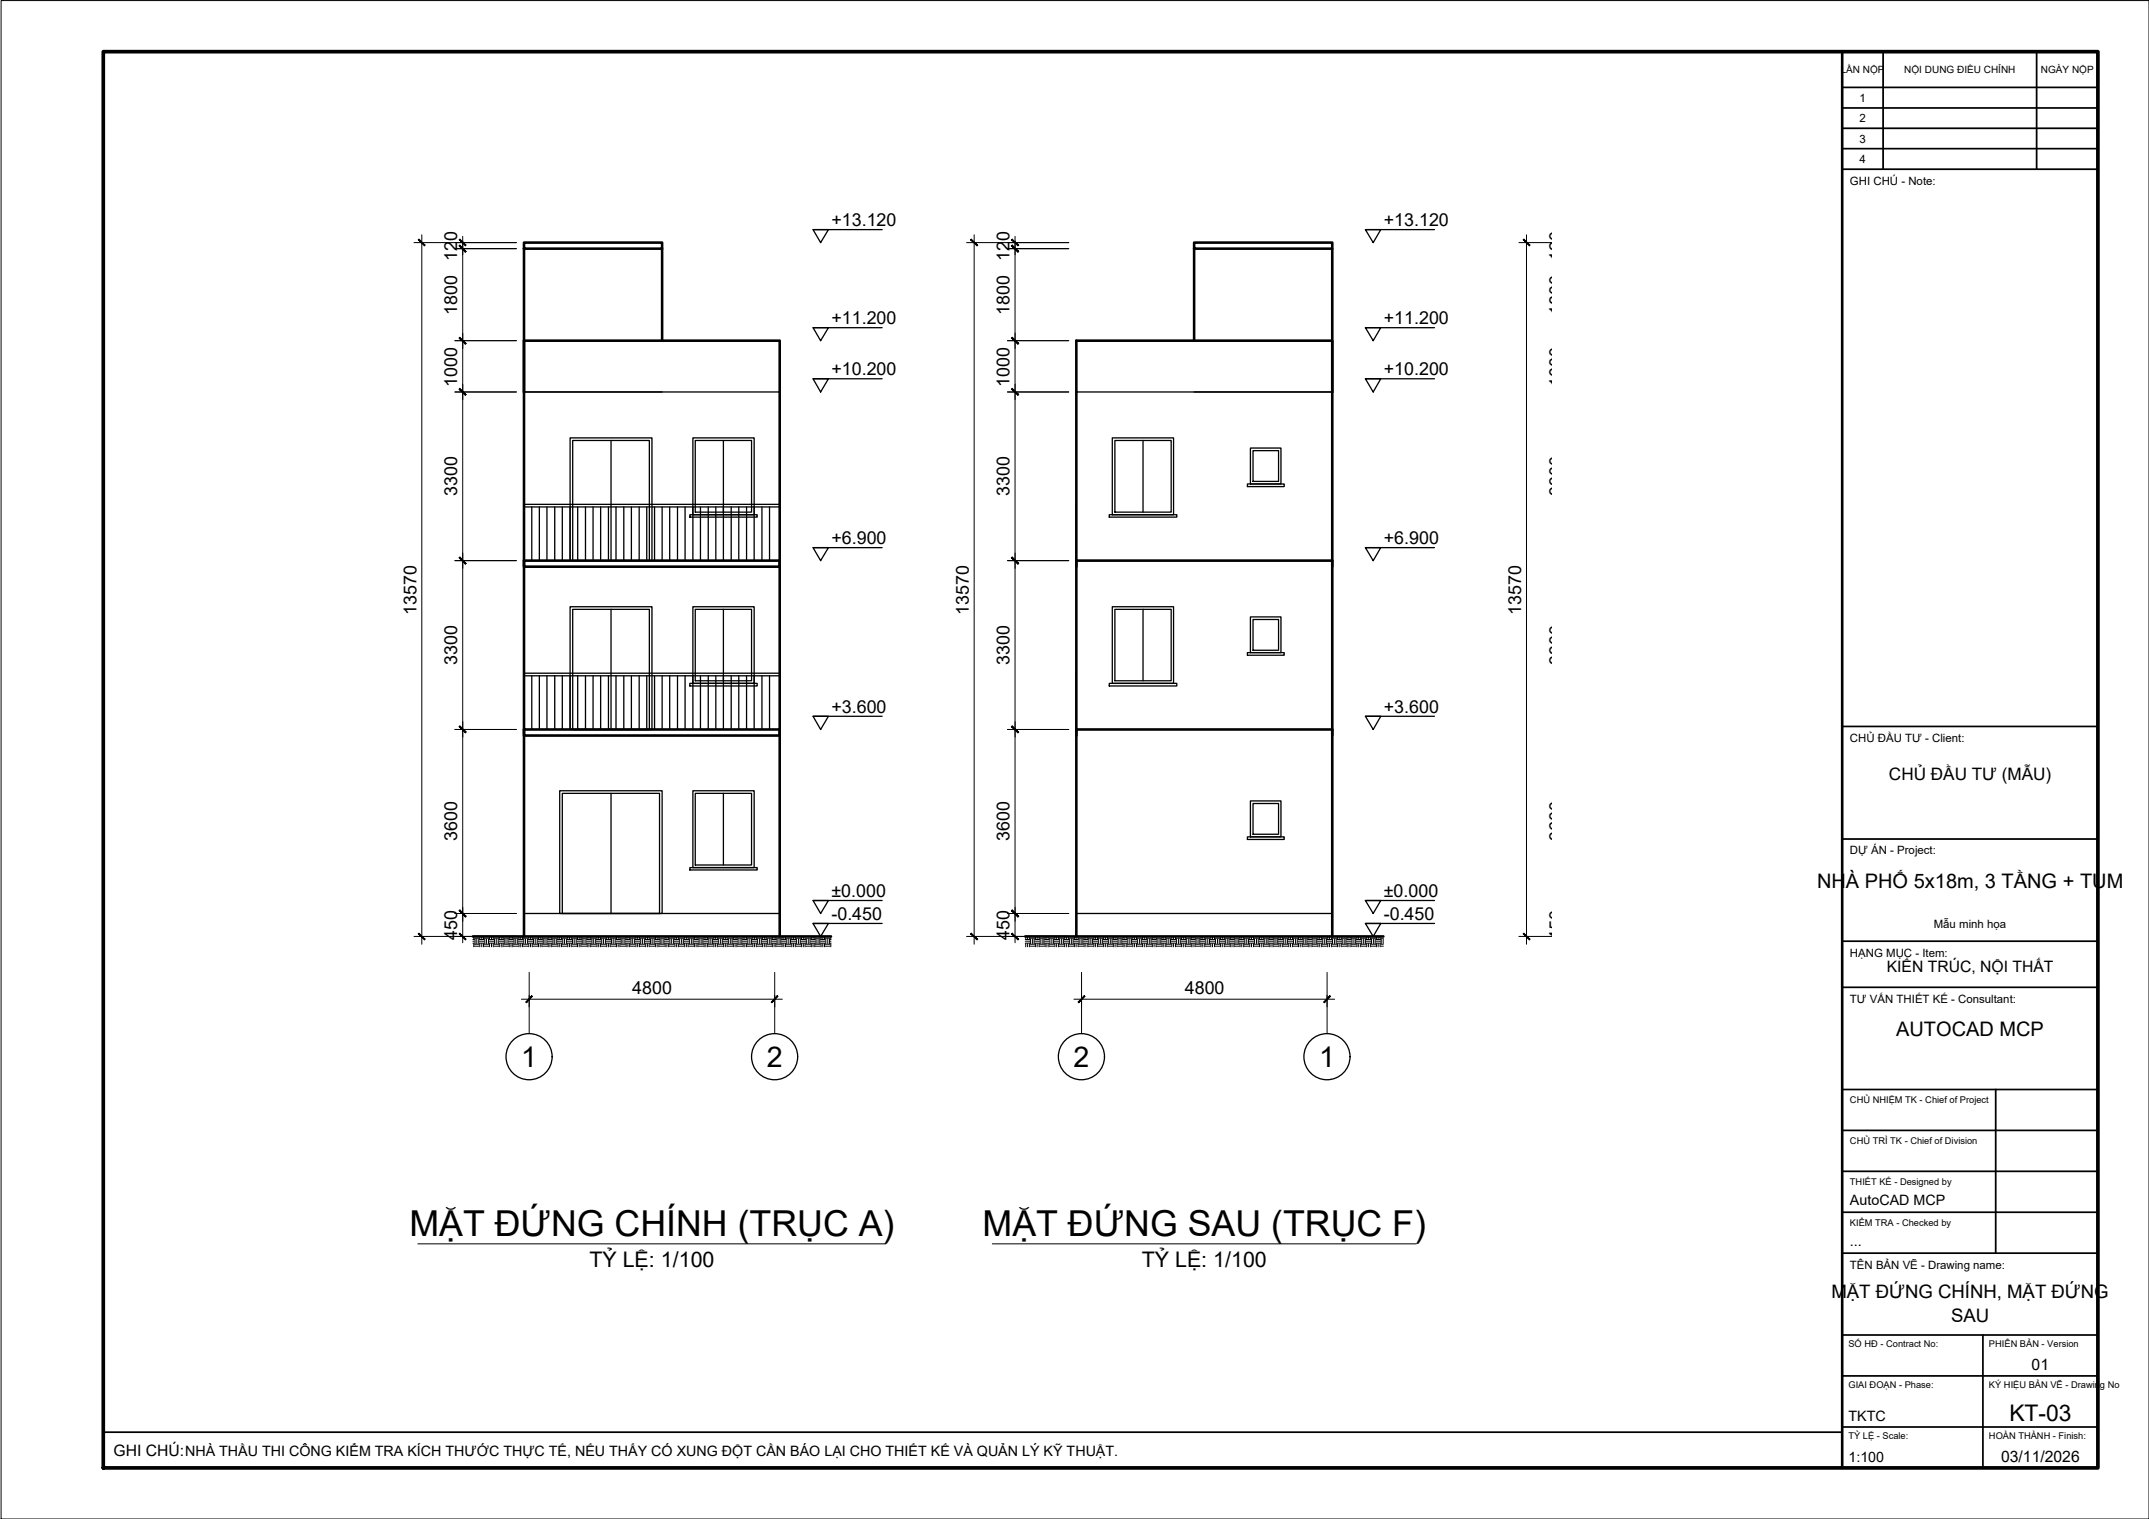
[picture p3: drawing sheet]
<svg xmlns="http://www.w3.org/2000/svg" width="420mm" height="297mm" viewBox="0 0 420 297" stroke-linecap="round" stroke-linejoin="round" font-family="sans-serif">
<!-- layer: A-ELEV-OTLN -->
<g fill="none" stroke="#000" stroke-width=".51">
<path d="M102.4 47.4h27.1v1.2h-27.1zM102.4 48.6v62.2h50v-1.2M129.5 48.6v18M233.5 47.4h27v1.2h-27zM233.5 48.6v18M260.5 48.6v134.5M102.4 66.6h50v43M260.5 76.7v-10.1h-50.1v116.5M102.4 109.6h50v33h-50zM210.4 110.8v-1.2h50.1v1.2M210.4 143.8v-1.2h50.1v1.2M92.5 183.1h70"/>
<path d="M102.4 183.1v-40.5v1.2h50v-1.2v40.5M200.4 183.1h70.1"/>
</g>
<!-- layer: A-ELEV -->
<g fill="none" stroke="#000" stroke-width=".25">
<path d="M102.4 76.7h50M210.4 76.7h50.1M102.4 99.1h50M104 99.1v10.5M105.5 99.1v10.5M106.9 99.1v10.5M108.5 99.1v10.5M109.9 99.1v10.5M111.5 85.6h16v24h-16zM111.5 99.1v10.5M112 86.1h15v23.5h-15zM112.9 99.1v10.5"/>
<path d="M114.5 99.1v10.5M116 99.1v10.5M117.4 99.1v10.5M119 99.1v10.5M119.5 86.1v23.5M120.4 99.1v10.5M122 99.1v10.5M123.4 99.1v10.5M125 99.1v10.5M126.4 99.1v10.5M128 99.1v10.5M129.5 99.1v10.5"/>
<path d="M130.9 99.1v10.5M132.5 99.1v10.5M133.9 99.1v10.5M135.5 85.6h11.9v15.1h-11.9zM135.5 99.1v10.5M135.9 86.1h11v14h-11zM136.9 99.1v10.5M138.5 99.1v10.5M140 99.1v10.5M141.4 86.1v23.5M143 99.1v10.5M144.4 99.1v10.5"/>
<path d="M146 99.1v10.5M147.4 99.1v10.5M149 99.1v10.5M150.5 99.1v10.5M210.4 98.6v11M217.5 85.6h11.9v15.1h-11.9zM218 86.1h11v14h-11zM223.5 86.1v14M243.9 94.6h7.2v.6h-7.2zM244.5 87.6h5.9v7h-5.9zM245 88.1h5v6h-5zM260.5 98.6v11"/>
<path d="M102.4 109.6v-11h50v11M111.5 118.6h16v24h-16zM112 119.2h15v23.4h-15zM119.5 119.2v23.4M134.9 100.7h13.1v.4h-13.1zM135.5 118.6h11.9v15h-11.9zM135.9 119.2h11v13.9h-11zM141.4 119.2v23.4M216.9 100.7h13.2v.4h-13.2zM217.5 118.6h11.9v15h-11.9zM218 119.2h11v13.9h-11zM223.5 119.2v13.9"/>
<path d="M102.4 132.2h50M104 132.2v10.4M105.5 132.2v10.4M106.9 132.2v10.4M108.5 132.2v10.4M109.9 132.2v10.4M111.5 132.2v10.4M112.9 132.2v10.4M114.5 132.2v10.4M116 132.2v10.4M117.4 132.2v10.4M119 132.2v10.4"/>
<path d="M120.4 132.2v10.4M122 132.2v10.4M123.4 132.2v10.4M125 132.2v10.4M126.4 132.2v10.4M128 132.2v10.4M129.5 132.2v10.4M130.9 132.2v10.4M132.5 132.2v10.4M133.9 132.2v10.4M134.9 133.6h13.1v.5h-13.1zM135.5 132.2v10.4"/>
<path d="M136.9 132.2v10.4M138.5 132.2v10.4M140 132.2v10.4M143 132.2v10.4M144.4 132.2v10.4M146 132.2v10.4M147.4 132.2v10.4M149 132.2v10.4M150.5 132.2v10.4M210.4 131.6v11M216.9 133.6h13.2v.5h-13.2zM243.9 127.6h7.2v.5h-7.2z"/>
<path d="M244.5 120.6h5.9v7h-5.9zM245 121.1h5v6.1h-5zM260.5 131.6v11M102.4 142.6v-11h50v11M109.4 154.6h20.1v24h-20.1zM109.9 155.1h19v23.5h-19zM119.5 155.1v23.5M135.5 154.6h11.9v15.1h-11.9zM135.9 155.1h11v14h-11zM141.4 155.1v14M244.5 156.6h5.9v7h-5.9zM245 157.1h5v6h-5z"/>
<path d="M102.4 178.6h50M134.9 169.7h13.1v.4h-13.1zM210.4 178.6h50.1M243.9 163.6h7.2v.6h-7.2z"/>
</g>
<!-- layer: A-SECT-PATT -->
<g fill="none" stroke="#000" stroke-width=".2">
<path d="M92.5 184.4h.3M92.5 184.1h.3M92.5 183.7h.3M92.6 183.1v.5M92.6 184.5v.7M92.8 183.5h.9M92.8 185h.9M92.8 184.6h.9M92.9 183.6v.9M93.2 183.6v.9M93.6 183.6v.9M93.7 184.4h1"/>
<path d="M93.7 184.1h1M93.7 183.7h1M93.8 183.1v.5M93.8 184.5v.7M94.2 183.1v.5M94.2 184.5v.7M94.5 183.1v.5M94.5 184.5v.7M94.7 183.5h.9M94.7 185h.9M94.7 184.6h.9M94.8 183.6v.9"/>
<path d="M95.1 183.6v.9M95.5 183.6v.9M95.6 184.4h1M95.6 184.1h1M95.6 183.7h1M95.7 183.1v.5M95.7 184.5v.7M96.1 183.1v.5M96.1 184.5v.7M96.4 183.1v.5M96.4 184.5v.7M96.6 183.5h.9"/>
<path d="M96.6 185h.9M96.6 184.6h.9M96.7 183.6v.9M97 183.6v.9M97.4 183.6v.9M97.5 184.4h1M97.5 184.1h1M97.5 183.7h1M97.6 183.1v.5M97.6 184.5v.7M98 183.1v.5M98 184.5v.7"/>
<path d="M98.3 183.1v.5M98.3 184.5v.7M98.5 183.5h.9M98.5 185h.9M98.5 184.6h.9M98.6 183.6v.9M98.9 183.6v.9M99.3 183.6v.9M99.4 184.4h1M99.4 184.1h1M99.4 183.7h1M99.6 183.1v.5"/>
<path d="M99.6 184.5v.7M99.9 183.1v.5M99.9 184.5v.7M100.2 183.1v.5M100.2 184.5v.7M100.4 183.5h.9M100.4 185h.9M100.4 184.6h.9M100.5 183.6v.9M100.8 183.6v.9M101.2 183.6v.9M101.3 184.4h1"/>
<path d="M101.3 184.1h1M101.3 183.7h1M101.5 183.1v.5M101.5 184.5v.7M101.8 183.1v.5M101.8 184.5v.7M102.2 183.1v.5M102.2 184.5v.7M102.3 183.5h1M102.3 185h1M102.3 184.6h1M102.4 183.6v.9"/>
<path d="M102.7 183.6v.9M103.1 183.6v.9M103.3 184.4h.9M103.3 184.1h.9M103.3 183.7h.9M103.4 183.1v.5M103.4 184.5v.7M103.7 183.1v.5M103.7 184.5v.7M104.1 183.1v.5M104.1 184.5v.7M104.2 183.5h1"/>
<path d="M104.2 185h1M104.2 184.6h1M104.3 183.6v.9M104.6 183.6v.9M105 183.6v.9M105.2 184.4h.9M105.2 184.1h.9M105.2 183.7h.9M105.3 183.1v.5M105.3 184.5v.7M105.6 183.1v.5M105.6 184.5v.7"/>
<path d="M106 183.1v.5M106 184.5v.7M106.1 183.5h1M106.1 185h1M106.1 184.6h1M106.2 183.6v.9M106.6 183.6v.9M106.9 183.6v.9M107.1 184.4h.9M107.1 184.1h.9M107.1 183.7h.9M107.2 183.1v.5"/>
<path d="M107.2 184.5v.7M107.5 183.1v.5M107.5 184.5v.7M107.9 183.1v.5M107.9 184.5v.7M108 183.5h1M108 185h1M108 184.6h1M108.1 183.6v.9M108.5 183.6v.9M108.8 183.6v.9M109 184.4h.9"/>
<path d="M109 184.1h.9M109 183.7h.9M109.1 183.1v.5M109.1 184.5v.7M109.4 183.1v.5M109.4 184.5v.7M109.8 183.1v.5M109.8 184.5v.7M109.9 183.5h1M109.9 185h1M109.9 184.6h1M110 183.6v.9"/>
<path d="M110.4 183.6v.9M110.7 183.6v.9M110.9 184.4h.9M110.9 184.1h.9M110.9 183.7h.9M111 183.1v.5M111 184.5v.7M111.3 183.1v.5M111.3 184.5v.7M111.7 183.1v.5M111.7 184.5v.7M111.8 183.5h1"/>
<path d="M111.8 185h1M111.8 184.6h1M111.9 183.6v.9M112.3 183.6v.9M112.6 183.6v.9M112.8 184.4h.9M112.8 184.1h.9M112.8 183.7h.9M112.9 183.1v.5M112.9 184.5v.7M113.2 183.1v.5M113.2 184.5v.7"/>
<path d="M113.6 183.1v.5M113.6 184.5v.7M113.7 183.5h1M113.7 185h1M113.7 184.6h1M113.8 183.6v.9M114.2 183.6v.9M114.6 183.6v.9M114.7 184.4h.9M114.7 184.1h.9M114.7 183.7h.9M114.8 183.1v.5"/>
<path d="M114.8 184.5v.7M115.1 183.1v.5M115.1 184.5v.7M115.5 183.1v.5M115.5 184.5v.7M115.6 183.5h1M115.6 185h1M115.6 184.6h1M115.7 183.6v.9M116.1 183.6v.9M116.5 183.6v.9M116.6 184.4h.9"/>
<path d="M116.6 184.1h.9M116.6 183.7h.9M116.7 183.1v.5M116.7 184.5v.7M117.1 183.1v.5M117.1 184.5v.7M117.4 183.1v.5M117.4 184.5v.7M117.5 183.5h1M117.5 185h1M117.5 184.6h1M117.6 183.6v.9"/>
<path d="M118 183.6v.9M118.4 183.6v.9M118.5 184.4h.9M118.5 184.1h.9M118.5 183.7h.9M118.6 183.1v.5M118.6 184.5v.7M119 183.1v.5M119 184.5v.7M119.3 183.1v.5M119.3 184.5v.7M119.4 183.5h1"/>
<path d="M119.4 185h1M119.4 184.6h1M119.5 183.6v.9M119.9 183.6v.9M120.3 183.6v.9M120.4 184.4h.9M120.4 184.1h.9M120.4 183.7h.9M120.5 183.1v.5M120.5 184.5v.7M120.9 183.1v.5M120.9 184.5v.7"/>
<path d="M121.2 183.1v.5M121.2 184.5v.7M121.3 183.5h1M121.3 185h1M121.3 184.6h1M121.5 183.6v.9M121.8 183.6v.9M122.2 183.6v.9M122.3 184.4h.9M122.3 184.1h.9M122.3 183.7h.9M122.4 183.1v.5"/>
<path d="M122.4 184.5v.7M122.8 183.1v.5M122.8 184.5v.7M123.1 183.1v.5M123.1 184.5v.7M123.2 183.5h1M123.2 185h1M123.2 184.6h1M123.4 183.6v.9M123.7 183.6v.9M124.1 183.6v.9M124.2 184.4h.9"/>
<path d="M124.2 184.1h.9M124.2 183.7h.9M124.3 183.1v.5M124.3 184.5v.7M124.7 183.1v.5M124.7 184.5v.7M125 183.1v.5M125 184.5v.7M125.1 183.5h1M125.1 185h1M125.1 184.6h1M125.3 183.6v.9"/>
<path d="M125.6 183.6v.9M126 183.6v.9M126.1 184.4h.9M126.1 184.1h.9M126.1 183.7h.9M126.2 183.1v.5M126.2 184.5v.7M126.6 183.1v.5M126.6 184.5v.7M126.9 183.1v.5M126.9 184.5v.7M127 183.5h1"/>
<path d="M127 185h1M127 184.6h1M127.2 183.6v.9M127.5 183.6v.9M127.9 183.6v.9M128 184.4h.9M128 184.1h.9M128 183.7h.9M128.1 183.1v.5M128.1 184.5v.7M128.5 183.1v.5M128.5 184.5v.7"/>
<path d="M128.8 183.1v.5M128.8 184.5v.7M128.9 183.5h1M128.9 185h1M128.9 184.6h1M129.1 183.6v.9M129.4 183.6v.9M129.8 183.6v.9M129.9 184.4h1M129.9 184.1h1M129.9 183.7h1M130 183.1v.5"/>
<path d="M130 184.5v.7M130.4 183.1v.5M130.4 184.5v.7M130.7 183.1v.5M130.7 184.5v.7M130.9 183.5h.9M130.9 185h.9M130.9 184.6h.9M131 183.6v.9M131.3 183.6v.9M131.7 183.6v.9M131.8 184.4h1"/>
<path d="M131.8 184.1h1M131.8 183.7h1M132 183.1v.5M132 184.5v.7M132.3 183.1v.5M132.3 184.5v.7M132.6 183.1v.5M132.6 184.5v.7M132.8 183.5h.9M132.8 185h.9M132.8 184.6h.9M132.9 183.6v.9"/>
<path d="M133.3 183.6v.9M133.6 183.6v.9M133.7 184.4h1M133.7 184.1h1M133.7 183.7h1M133.9 183.1v.5M133.9 184.5v.7M134.2 183.1v.5M134.2 184.5v.7M134.5 183.1v.5M134.5 184.5v.7M134.7 183.5h.9"/>
<path d="M134.7 185h.9M134.7 184.6h.9M134.8 183.6v.9M135.2 183.6v.9M135.5 183.6v.9M135.6 184.4h1M135.6 184.1h1M135.6 183.7h1M135.8 183.1v.5M135.8 184.5v.7M136.1 183.1v.5M136.1 184.5v.7"/>
<path d="M136.4 183.1v.5M136.4 184.5v.7M136.6 183.5h.9M136.6 185h.9M136.6 184.6h.9M136.7 183.6v.9M137.1 183.6v.9M137.4 183.6v.9M137.5 184.4h1M137.5 184.1h1M137.5 183.7h1M137.7 183.1v.5"/>
<path d="M137.7 184.5v.7M138 183.1v.5M138 184.5v.7M138.3 183.1v.5M138.3 184.5v.7M138.5 183.5h.9M138.5 185h.9M138.5 184.6h.9M138.6 183.6v.9M139 183.6v.9M139.3 183.6v.9M139.4 184.4h1"/>
<path d="M139.4 184.1h1M139.4 183.7h1M139.6 183.1v.5M139.6 184.5v.7M139.9 183.1v.5M139.9 184.5v.7M140.3 183.1v.5M140.3 184.5v.7M140.4 183.5h1M140.4 185h1M140.4 184.6h1M140.5 183.6v.9"/>
<path d="M140.9 183.6v.9M141.2 183.6v.9M141.4 184.4h.9M141.4 184.1h.9M141.4 183.7h.9M141.5 183.1v.5M141.5 184.5v.7M141.8 183.1v.5M141.8 184.5v.7M142.2 183.1v.5M142.2 184.5v.7M142.3 183.5h1"/>
<path d="M142.3 185h1M142.3 184.6h1M142.4 183.6v.9M142.8 183.6v.9M143.1 183.6v.9M143.3 184.4h.9M143.3 184.1h.9M143.3 183.7h.9M143.4 183.1v.5M143.4 184.5v.7M143.7 183.1v.5M143.7 184.5v.7"/>
<path d="M144.1 183.1v.5M144.1 184.5v.7M144.2 183.5h1M144.2 185h1M144.2 184.6h1M144.3 183.6v.9M144.7 183.6v.9M145 183.6v.9M145.2 184.4h.9M145.2 184.1h.9M145.2 183.7h.9M145.3 183.1v.5"/>
<path d="M145.3 184.5v.7M145.6 183.1v.5M145.6 184.5v.7M146 183.1v.5M146 184.5v.7M146.1 183.5h1M146.1 185h1M146.1 184.6h1M146.2 183.6v.9M146.6 183.6v.9M146.9 183.6v.9M147.1 184.4h.9"/>
<path d="M147.1 184.1h.9M147.1 183.7h.9M147.2 183.1v.5M147.2 184.5v.7M147.5 183.1v.5M147.5 184.5v.7M147.9 183.1v.5M147.9 184.5v.7M148 183.5h1M148 185h1M148 184.6h1M148.1 183.6v.9"/>
<path d="M148.5 183.6v.9M148.8 183.6v.9M149 184.4h.9M149 184.1h.9M149 183.7h.9M149.1 183.1v.5M149.1 184.5v.7M149.4 183.1v.5M149.4 184.5v.7M149.8 183.1v.5M149.8 184.5v.7M149.9 183.5h1"/>
<path d="M149.9 185h1M149.9 184.6h1M150 183.6v.9M150.4 183.6v.9M150.7 183.6v.9M150.9 184.4h.9M150.9 184.1h.9M150.9 183.7h.9M151 183.1v.5M151 184.5v.7M151.3 183.1v.5M151.3 184.5v.7"/>
<path d="M151.7 183.1v.5M151.7 184.5v.7M151.8 183.5h1M151.8 185h1M151.8 184.6h1M151.9 183.6v.9M152.3 183.6v.9M152.7 183.6v.9M152.8 184.4h.9M152.8 184.1h.9M152.8 183.7h.9M152.9 183.1v.5"/>
<path d="M152.9 184.5v.7M153.2 183.1v.5M153.2 184.5v.7M153.6 183.1v.5M153.6 184.5v.7M153.7 183.5h1M153.7 185h1M153.7 184.6h1M153.8 183.6v.9M154.2 183.6v.9M154.6 183.6v.9M154.7 184.4h.9"/>
<path d="M154.7 184.1h.9M154.7 183.7h.9M154.8 183.1v.5M154.8 184.5v.7M155.2 183.1v.5M155.2 184.5v.7M155.5 183.1v.5M155.5 184.5v.7M155.6 183.5h1M155.6 185h1M155.6 184.6h1M155.7 183.6v.9"/>
<path d="M156.1 183.6v.9M156.5 183.6v.9M156.6 184.4h.9M156.6 184.1h.9M156.6 183.7h.9M156.7 183.1v.5M156.7 184.5v.7M157.1 183.1v.5M157.1 184.5v.7M157.4 183.1v.5M157.4 184.5v.7M157.5 183.5h1"/>
<path d="M157.5 185h1M157.5 184.6h1M157.6 183.6v.9M158 183.6v.9M158.4 183.6v.9M158.5 184.4h.9M158.5 184.1h.9M158.5 183.7h.9M158.6 183.1v.5M158.6 184.5v.7M159 183.1v.5M159 184.5v.7"/>
<path d="M159.3 183.1v.5M159.3 184.5v.7M159.4 183.5h1M159.4 185h1M159.4 184.6h1M159.6 183.6v.9M159.9 183.6v.9M160.3 183.6v.9M160.4 184.4h.9M160.4 184.1h.9M160.4 183.7h.9M160.5 183.1v.5"/>
<path d="M160.5 184.5v.7M160.9 183.1v.5M160.9 184.5v.7M161.2 183.1v.5M161.2 184.5v.7M161.3 183.5h1M161.3 185h1M161.3 184.6h1M161.5 183.6v.9M161.8 183.6v.9M162.2 183.6v.9M162.3 184.4h.2"/>
<path d="M162.3 184.1h.2M162.3 183.7h.2M162.4 183.1v.5M162.4 184.5v.7M200.4 184.4h.9M200.4 184.1h.9M200.4 183.7h.9M200.5 183.1v.5M200.5 184.5v.7M200.9 183.1v.5M200.9 184.5v.7M201.3 183.1v.5"/>
<path d="M201.3 184.5v.7M201.3 183.5h1M201.3 185h1M201.3 184.6h1M201.5 183.6v.9M201.8 183.6v.9M202.2 183.6v.9M202.3 184.4h.9M202.3 184.1h.9M202.3 183.7h.9M202.4 183.1v.5M202.4 184.5v.7"/>
<path d="M202.8 183.1v.5M202.8 184.5v.7M203.2 183.1v.5M203.2 184.5v.7M203.2 183.5h1M203.2 185h1M203.2 184.6h1M203.4 183.6v.9M203.8 183.6v.9M204.1 183.6v.9M204.2 184.4h.9M204.2 184.1h.9"/>
<path d="M204.2 183.7h.9M204.3 183.1v.5M204.3 184.5v.7M204.7 183.1v.5M204.7 184.5v.7M205.1 183.1v.5M205.1 184.5v.7M205.1 183.5h1M205.1 185h1M205.1 184.6h1M205.3 183.6v.9M205.7 183.6v.9"/>
<path d="M206 183.6v.9M206.1 184.4h1M206.1 184.1h1M206.1 183.7h1M206.2 183.1v.5M206.2 184.5v.7M206.6 183.1v.5M206.6 184.5v.7M207 183.1v.5M207 184.5v.7M207.1 183.5h.9M207.1 185h.9"/>
<path d="M207.1 184.6h.9M207.2 183.6v.9M207.6 183.6v.9M207.9 183.6v.9M208 184.4h1M208 184.1h1M208 183.7h1M208.2 183.1v.5M208.2 184.5v.7M208.5 183.1v.5M208.5 184.5v.7M208.9 183.1v.5"/>
<path d="M208.9 184.5v.7M209 183.5h.9M209 185h.9M209 184.6h.9M209.1 183.6v.9M209.5 183.6v.9M209.8 183.6v.9M209.9 184.4h1M209.9 184.1h1M209.9 183.7h1M210.1 183.1v.5M210.1 184.5v.7"/>
<path d="M210.4 183.1v.5M210.4 184.5v.7M210.8 183.1v.5M210.8 184.5v.7M210.9 183.5h.9M210.9 185h.9M210.9 184.6h.9M211 183.6v.9M211.4 183.6v.9M211.7 183.6v.9M211.8 184.4h1M211.8 184.1h1"/>
<path d="M211.8 183.7h1M212 183.1v.5M212 184.5v.7M212.3 183.1v.5M212.3 184.5v.7M212.7 183.1v.5M212.7 184.5v.7M212.8 183.5h.9M212.8 185h.9M212.8 184.6h.9M212.9 183.6v.9M213.3 183.6v.9"/>
<path d="M213.6 183.6v.9M213.7 184.4h1M213.7 184.1h1M213.7 183.7h1M213.9 183.1v.5M213.9 184.5v.7M214.2 183.1v.5M214.2 184.5v.7M214.6 183.1v.5M214.6 184.5v.7M214.7 183.5h.9M214.7 185h.9"/>
<path d="M214.7 184.6h.9M214.8 183.6v.9M215.2 183.6v.9M215.5 183.6v.9M215.6 184.4h1M215.6 184.1h1M215.6 183.7h1M215.8 183.1v.5M215.8 184.5v.7M216.1 183.1v.5M216.1 184.5v.7M216.5 183.1v.5"/>
<path d="M216.5 184.5v.7M216.6 183.5h1M216.6 185h1M216.6 184.6h1M216.7 183.6v.9M217.1 183.6v.9M217.4 183.6v.9M217.6 184.4h.9M217.6 184.1h.9M217.6 183.7h.9M217.7 183.1v.5M217.7 184.5v.7"/>
<path d="M218 183.1v.5M218 184.5v.7M218.4 183.1v.5M218.4 184.5v.7M218.5 183.5h1M218.5 185h1M218.5 184.6h1M218.6 183.6v.9M219 183.6v.9M219.3 183.6v.9M219.5 184.4h.9M219.5 184.1h.9"/>
<path d="M219.5 183.7h.9M219.6 183.1v.5M219.6 184.5v.7M219.9 183.1v.5M219.9 184.5v.7M220.3 183.1v.5M220.3 184.5v.7M220.4 183.5h1M220.4 185h1M220.4 184.6h1M220.5 183.6v.9M220.9 183.6v.9"/>
<path d="M221.2 183.6v.9M221.4 184.4h.9M221.4 184.1h.9M221.4 183.7h.9M221.5 183.1v.5M221.5 184.5v.7M221.8 183.1v.5M221.8 184.5v.7M222.2 183.1v.5M222.2 184.5v.7M222.3 183.5h1M222.3 185h1"/>
<path d="M222.3 184.6h1M222.4 183.6v.9M222.8 183.6v.9M223.1 183.6v.9M223.3 184.4h.9M223.3 184.1h.9M223.3 183.7h.9M223.4 183.1v.5M223.4 184.5v.7M223.7 183.1v.5M223.7 184.5v.7M224.1 183.1v.5"/>
<path d="M224.1 184.5v.7M224.2 183.5h1M224.2 185h1M224.2 184.6h1M224.3 183.6v.9M224.7 183.6v.9M225 183.6v.9M225.2 184.4h.9M225.2 184.1h.9M225.2 183.7h.9M225.3 183.1v.5M225.3 184.5v.7"/>
<path d="M225.6 183.1v.5M225.6 184.5v.7M226 183.1v.5M226 184.5v.7M226.1 183.5h1M226.1 185h1M226.1 184.6h1M226.2 183.6v.9M226.6 183.6v.9M226.9 183.6v.9M227.1 184.4h.9M227.1 184.1h.9"/>
<path d="M227.1 183.7h.9M227.2 183.1v.5M227.2 184.5v.7M227.5 183.1v.5M227.5 184.5v.7M227.9 183.1v.5M227.9 184.5v.7M228 183.5h1M228 185h1M228 184.6h1M228.1 183.6v.9M228.5 183.6v.9"/>
<path d="M228.9 183.6v.9M229 184.4h.9M229 184.1h.9M229 183.7h.9M229.1 183.1v.5M229.1 184.5v.7M229.4 183.1v.5M229.4 184.5v.7M229.8 183.1v.5M229.8 184.5v.7M229.9 183.5h1M229.9 185h1"/>
<path d="M229.9 184.6h1M230 183.6v.9M230.4 183.6v.9M230.8 183.6v.9M230.9 184.4h.9M230.9 184.1h.9M230.9 183.7h.9M231 183.1v.5M231 184.5v.7M231.4 183.1v.5M231.4 184.5v.7M231.7 183.1v.5"/>
<path d="M231.7 184.5v.7M231.8 183.5h1M231.8 185h1M231.8 184.6h1M231.9 183.6v.9M232.3 183.6v.9M232.7 183.6v.9M232.8 184.4h.9M232.8 184.1h.9M232.8 183.7h.9M232.9 183.1v.5M232.9 184.5v.7"/>
<path d="M233.3 183.1v.5M233.3 184.5v.7M233.6 183.1v.5M233.6 184.5v.7M233.7 183.5h1M233.7 185h1M233.7 184.6h1M233.8 183.6v.9M234.2 183.6v.9M234.6 183.6v.9M234.7 184.4h.9M234.7 184.1h.9"/>
<path d="M234.7 183.7h.9M234.8 183.1v.5M234.8 184.5v.7M235.2 183.1v.5M235.2 184.5v.7M235.5 183.1v.5M235.5 184.5v.7M235.6 183.5h1M235.6 185h1M235.6 184.6h1M235.8 183.6v.9M236.1 183.6v.9"/>
<path d="M236.5 183.6v.9M236.6 184.4h.9M236.6 184.1h.9M236.6 183.7h.9M236.7 183.1v.5M236.7 184.5v.7M237.1 183.1v.5M237.1 184.5v.7M237.4 183.1v.5M237.4 184.5v.7M237.5 183.5h1M237.5 185h1"/>
<path d="M237.5 184.6h1M237.7 183.6v.9M238 183.6v.9M238.4 183.6v.9M238.5 184.4h.9M238.5 184.1h.9M238.5 183.7h.9M238.6 183.1v.5M238.6 184.5v.7M239 183.1v.5M239 184.5v.7M239.4 183.1v.5"/>
<path d="M239.4 184.5v.7M239.4 183.5h1M239.4 185h1M239.4 184.6h1M239.6 183.6v.9M239.9 183.6v.9M240.3 183.6v.9M240.4 184.4h.9M240.4 184.1h.9M240.4 183.7h.9M240.5 183.1v.5M240.5 184.5v.7"/>
<path d="M240.9 183.1v.5M240.9 184.5v.7M241.3 183.1v.5M241.3 184.5v.7M241.3 183.5h1M241.3 185h1M241.3 184.6h1M241.5 183.6v.9M241.9 183.6v.9M242.2 183.6v.9M242.3 184.4h.9M242.3 184.1h.9"/>
<path d="M242.3 183.7h.9M242.4 183.1v.5M242.4 184.5v.7M242.8 183.1v.5M242.8 184.5v.7M243.2 183.1v.5M243.2 184.5v.7M243.2 183.5h1M243.2 185h1M243.2 184.6h1M243.4 183.6v.9M243.8 183.6v.9"/>
<path d="M244.1 183.6v.9M244.2 184.4h1M244.2 184.1h1M244.2 183.7h1M244.3 183.1v.5M244.3 184.5v.7M244.7 183.1v.5M244.7 184.5v.7M245.1 183.1v.5M245.1 184.5v.7M245.2 183.5h.9M245.2 185h.9"/>
<path d="M245.2 184.6h.9M245.3 183.6v.9M245.7 183.6v.9M246 183.6v.9M246.1 184.4h1M246.1 184.1h1M246.1 183.7h1M246.3 183.1v.5M246.3 184.5v.7M246.6 183.1v.5M246.6 184.5v.7M247 183.1v.5"/>
<path d="M247 184.5v.7M247.1 183.5h.9M247.1 185h.9M247.1 184.6h.9M247.2 183.6v.9M247.6 183.6v.9M247.9 183.6v.9M248 184.4h1M248 184.1h1M248 183.7h1M248.2 183.1v.5M248.2 184.5v.7"/>
<path d="M248.5 183.1v.5M248.5 184.5v.7M248.9 183.1v.5M248.9 184.5v.7M249 183.5h.9M249 185h.9M249 184.6h.9M249.1 183.6v.9M249.5 183.6v.9M249.8 183.6v.9M249.9 184.4h1M249.9 184.1h1"/>
<path d="M249.9 183.7h1M250.1 183.1v.5M250.1 184.5v.7M250.4 183.1v.5M250.4 184.5v.7M250.8 183.1v.5M250.8 184.5v.7M250.9 183.5h.9M250.9 185h.9M250.9 184.6h.9M251 183.6v.9M251.4 183.6v.9"/>
<path d="M251.7 183.6v.9M251.8 184.4h1M251.8 184.1h1M251.8 183.7h1M252 183.1v.5M252 184.5v.7M252.3 183.1v.5M252.3 184.5v.7M252.7 183.1v.5M252.7 184.5v.7M252.8 183.5h.9M252.8 185h.9"/>
<path d="M252.8 184.6h.9M252.9 183.6v.9M253.3 183.6v.9M253.6 183.6v.9M253.7 184.4h1M253.7 184.1h1M253.7 183.7h1M253.9 183.1v.5M253.9 184.5v.7M254.2 183.1v.5M254.2 184.5v.7M254.6 183.1v.5"/>
<path d="M254.6 184.5v.7M254.7 183.5h1M254.7 185h1M254.7 184.6h1M254.8 183.6v.9M255.2 183.6v.9M255.5 183.6v.9M255.7 184.4h.9M255.7 184.1h.9M255.7 183.7h.9M255.8 183.1v.5M255.8 184.5v.7"/>
<path d="M256.1 183.1v.5M256.1 184.5v.7M256.5 183.1v.5M256.5 184.5v.7M256.6 183.5h1M256.6 185h1M256.6 184.6h1M256.7 183.6v.9M257.1 183.6v.9M257.4 183.6v.9M257.6 184.4h.9M257.6 184.1h.9"/>
<path d="M257.6 183.7h.9M257.7 183.1v.5M257.7 184.5v.7M258 183.1v.5M258 184.5v.7M258.4 183.1v.5M258.4 184.5v.7M258.5 183.5h1M258.5 185h1M258.5 184.6h1M258.6 183.6v.9M259 183.6v.9"/>
<path d="M259.3 183.6v.9M259.5 184.4h.9M259.5 184.1h.9M259.5 183.7h.9M259.6 183.1v.5M259.6 184.5v.7M259.9 183.1v.5M259.9 184.5v.7M260.3 183.1v.5M260.3 184.5v.7M260.4 183.5h1M260.4 185h1"/>
<path d="M260.4 184.6h1M260.5 183.6v.9M260.9 183.6v.9M261.2 183.6v.9M261.4 184.4h.9M261.4 184.1h.9M261.4 183.7h.9M261.5 183.1v.5M261.5 184.5v.7M261.8 183.1v.5M261.8 184.5v.7M262.2 183.1v.5"/>
<path d="M262.2 184.5v.7M262.3 183.5h1M262.3 185h1M262.3 184.6h1M262.4 183.6v.9M262.8 183.6v.9M263.1 183.6v.9M263.3 184.4h.9M263.3 184.1h.9M263.3 183.7h.9M263.4 183.1v.5M263.4 184.5v.7"/>
<path d="M263.7 183.1v.5M263.7 184.5v.7M264.1 183.1v.5M264.1 184.5v.7M264.2 183.5h1M264.2 185h1M264.2 184.6h1M264.3 183.6v.9M264.7 183.6v.9M265 183.6v.9M265.2 184.4h.9M265.2 184.1h.9"/>
<path d="M265.2 183.7h.9M265.3 183.1v.5M265.3 184.5v.7M265.6 183.1v.5M265.6 184.5v.7M266 183.1v.5M266 184.5v.7M266.1 183.5h1M266.1 185h1M266.1 184.6h1M266.2 183.6v.9M266.6 183.6v.9"/>
<path d="M267 183.6v.9M267.1 184.4h1M267.1 184.1h1M267.1 183.7h1M267.2 183.1v.5M267.2 184.5v.7M267.5 183.1v.5M267.5 184.5v.7M267.9 183.1v.5M267.9 184.5v.7M268.1 183.5h.9M268.1 185h.9"/>
<path d="M268.1 184.6h.9M268.1 183.6v.9M268.5 183.6v.9M268.9 183.6v.9M269 184.4h1M269 184.1h1M269 183.7h1M269.1 183.1v.5M269.1 184.5v.7M269.5 183.1v.5M269.5 184.5v.7M269.8 183.1v.5"/>
<path d="M269.8 184.5v.7M270 183.5h.5M270 185h.5M270 184.6h.5M270 183.6v.9M270.4 183.6v.9"/>
</g>
<!-- layer: A-ANNO-SYMB -->
<g fill="none" stroke="#000" stroke-width=".25">
<path d="M159 44.9h3l-1.6 2.5zM159 44.9h13.5M267 44.9h3l-1.5 2.5zM267 44.9h13.5M159 64.1h3l-1.6 2.5zM159 74.1h3l-1.6 2.6zM159 64.1h13.5M159 74.1h13.5M267 64.1h3l-1.5 2.5zM267 74.1h3l-1.5 2.6zM267 64.1h13.5M267 74.1h13.5"/>
<path d="M159 107.1h3l-1.6 2.5zM159 107.1h13.5M267 107.1h3l-1.5 2.5zM267 107.1h13.5M159 140.1h3l-1.6 2.5zM159 140.1h13.5M267 140.1h3l-1.5 2.5zM267 140.1h13.5M159 176.1h3l-1.6 2.5zM159 176.1h13.5M267 176.1h3l-1.5 2.5zM267 176.1h13.5"/>
<path d="M159 180.6h3l-1.6 2.5zM159 180.6h13.5M267 180.6h3l-1.5 2.5zM267 180.6h13.5"/>
</g>
<!-- layer: A-ANNO-DIMS -->
<g fill="none" stroke="#000" stroke-width=".2">
<path d="M80.9 47.4h20.1M82.5 45.9v138.7M88.9 48.6h12.1M90.5 46.2v3.6M90.5 47.1v133.1M189 47.4h20M190.5 45.9v138.7M197 48.6h12M198.5 46.2v3.6M198.5 47.1v133.1M297 47.4h6.4M298.5 45.9v138.7"/>
<path d="M88.9 76.7h12.1M88.9 66.6h12.1M197 76.7h12M197 66.6h12M88.9 109.6h12.1M197 109.6h12M88.9 142.6h12.1M197 142.6h12M88.9 178.6h12.1M90.5 177.4v6.9M197 178.6h12M198.5 177.4v6.9"/>
<path d="M80.9 183.1h20.1M101.9 195.4h51.1M103.5 194.6v2.3M151.5 194.6v2.3M189 183.1h20M210 195.4h50.9M211.5 194.6v2.3M259.5 194.6v2.3M297 183.1h6.4"/>
</g>
<!-- layer: 0 -->
<g fill="#000" stroke="#000" stroke-width=".2">
<path d="M81.8 46.9l1.2 1.2 .1-.2zM81.9 46.8l1.2 1.1-1.3-1z"/>
<path d="M89.9 46.8l-.1 .1 1.3 1zM89.8 46.9l1.3 1-.1 .2z"/>
<path d="M89.8 48.1l1.2 1.2 .1-.1zM89.9 47.9l1.2 1.3-1.3-1.1z"/>
<path d="M89.8 48.1l1.2 1.2 .1-.1zM89.9 47.9l1.2 1.3-1.3-1.1z"/>
<path d="M189.8 46.9l1.2 1.2 .1-.2zM189.8 46.9l.1-.1 1.2 1.1z"/>
<path d="M197.9 46.8l-.1 .1 1.3 1zM197.8 46.9l1.3 1-.1 .2z"/>
<path d="M197.8 48.1l1.2 1.2 .1-.1zM197.9 47.9l1.2 1.3-1.3-1.1z"/>
<path d="M197.8 48.1l1.2 1.2 .1-.1zM197.9 47.9l1.2 1.3-1.3-1.1z"/>
<path d="M297.8 46.9l1.2 1.2 .1-.2zM297.8 46.9l.1-.1 1.2 1.1z"/>
<path d="M89.9 76l-.1 .1 1.3 1.1zM89.8 76.1l1.3 1.1-.1 .1z"/>
<path d="M89.9 66l-.1 .1 1.3 1.1zM89.8 66.1l1.3 1.1-.1 .1z"/>
<path d="M89.8 76.1l1.2 1.2 .1-.1zM89.9 76l1.2 1.2-1.3-1.1z"/>
<path d="M89.8 66.1l1.2 1.2 .1-.1zM89.9 66l1.2 1.2-1.3-1.1z"/>
<path d="M197.9 76l-.1 .1 1.3 1.1zM197.8 76.1l1.3 1.1-.1 .1z"/>
<path d="M197.9 66l-.1 .1 1.3 1.1zM197.8 66.1l1.3 1.1-.1 .1z"/>
<path d="M197.8 76.1l1.2 1.2 .1-.1zM197.9 76l1.2 1.2-1.3-1.1z"/>
<path d="M197.8 66.1l1.2 1.2 .1-.1zM197.8 66.1l.1-.1 1.2 1.2z"/>
<path d="M89.9 109l-.1 .1 1.3 1.1zM89.8 109.1l1.3 1.1-.1 .1z"/>
<path d="M89.8 109.1l1.2 1.2 .1-.1zM89.9 109l1.2 1.2-1.3-1.1z"/>
<path d="M197.9 109l-.1 .1 1.3 1.1zM197.8 109.1l1.3 1.1-.1 .1z"/>
<path d="M197.8 109.1l1.2 1.2 .1-.1zM197.9 109l1.2 1.2-1.3-1.1z"/>
<path d="M89.9 142l-.1 .1 1.3 1.1zM89.8 142.1l1.3 1.1-.1 .1z"/>
<path d="M89.8 142.1l1.2 1.2 .1-.1zM89.9 142l1.2 1.2-1.3-1.1z"/>
<path d="M197.9 142l-.1 .1 1.3 1.1zM197.8 142.1l1.3 1.1-.1 .1z"/>
<path d="M197.8 142.1l1.2 1.2 .1-.1zM197.9 142l1.2 1.2-1.3-1.1z"/>
<path d="M89.9 178l-.1 .1 1.3 1.1zM89.8 178.1l1.3 1.1-.1 .1z"/>
<path d="M89.9 178l-.1 .1 1.3 1.1zM89.8 178.1l1.3 1.1-.1 .1z"/>
<path d="M197.9 178l-.1 .1 1.3 1.1zM197.8 178.1l1.3 1.1-.1 .1z"/>
<path d="M197.9 178l-.1 .1 1.3 1.1zM197.8 178.1l1.3 1.1-.1 .1z"/>
<path d="M81.9 182.5l-.1 .1 1.3 1.1zM81.8 182.6l1.3 1.1-.1 .1z"/>
<path d="M89.8 182.6l1.2 1.2 .1-.1zM89.9 182.5l1.2 1.2-1.3-1.1z"/>
<path d="M104 194.7l-1.1 1.4 1.2-1.3zM104 194.7l-1.1 1.4-.1-.2z"/>
<path d="M152 194.7l-1.2 1.2 .1 .2zM152 194.7l.1 .1-1.2 1.3z"/>
<path d="M189.9 182.5l-.1 .1 1.3 1.1zM189.8 182.6l1.3 1.1-.1 .1z"/>
<path d="M197.8 182.6l1.2 1.2 .1-.1zM197.9 182.5l1.2 1.2-1.3-1.1z"/>
<path d="M212 194.7l-1.1 1.4 1.2-1.3zM212 194.7l-1.1 1.4-.1-.2z"/>
<path d="M258.8 195.9l.1 .2 1.1-1.4zM260 194.7l.1 .1-1.2 1.3z"/>
<path d="M297.9 182.5l-.1 .1 1.3 1.1zM297.8 182.6l1.3 1.1-.1 .1z"/>
</g>
<!-- layer: S-GRID -->
<path d="M103.5 190.1v12M151.5 190.1v12M211.5 190.1v12M259.5 190.1v12" fill="none" stroke="#000" stroke-width=".2"/>
<!-- layer: S-GRID-IDEN -->
<g fill="none" stroke="#000" stroke-width=".25">
<circle cx="103.4" cy="206.6" r="4.5"/>
<circle cx="151.4" cy="206.6" r="4.5"/>
<circle cx="211.4" cy="206.6" r="4.5"/>
<circle cx="259.4" cy="206.6" r="4.5"/>
</g>
<!-- layer: A-ANNO-TEXT -->
<path d="M81.7 243.2h91.5M194 243.2h82.9" fill="none" stroke="#000" stroke-width=".2"/>
<!-- layer: A-ANNO-TTLB -->
<path d="M.2 .1h420v296.9h-420z" fill="none" stroke="#000" stroke-width=".2"/>
<path d="M20.2 10.1h390v276.9h-390z" fill="none" stroke="#000" stroke-width=".72"/>
<path d="M360.2 10.1v276.9" fill="none" stroke="#000" stroke-width=".51"/>
<g fill="none" stroke="#000" stroke-width=".34">
<path d="M360.2 17.1h50M368.2 10.1v23M398.2 10.1v23M360.2 33.1h50M360.2 21.1h50M360.2 25.1h50M360.2 29.1h50M360.2 142.1h50M360.2 164.1h50M360.2 184.1h50M360.2 193.1h50M360.2 213h50"/>
<path d="M390.2 213v32.1M360.2 221.1h50M360.2 229.1h50M360.2 237.1h50M360.2 245.1h50M360.2 261.1h50M360.2 269.1h50M360.2 279h50M387.7 261.1v25.9M20.2 280.1h340"/>
</g>
<g font-size="7">
<text x="80.1" y="241.6">MẶT ĐỨNG CHÍNH (TRỤC A)</text>
<text x="192.1" y="241.6">MẶT ĐỨNG SAU (TRỤC F)</text>
</g>
<g font-size="5.6">
<text x="101.9" y="208.6">1</text>
<text x="149.9" y="208.6">2</text>
<text x="209.9" y="208.6">2</text>
<text x="257.9" y="208.6">1</text>
</g>
<text font-size="4.5" x="392.9" y="277.9">KT-03</text>
<g font-size="4.2">
<text x="115.2" y="247.8">TỶ LỆ: 1/100</text>
<text x="223.2" y="247.8">TỶ LỆ: 1/100</text>
</g>
<g font-size="3.9">
<text x="355.3" y="173.6">NHÀ PHỐ 5x18m, 3 TẦNG + TUM</text>
<text x="370.7" y="202.6">AUTOCAD MCP</text>
</g>
<g font-size="3.6">
<text x="358.1" y="253.9">MẶT ĐỨNG CHÍNH, MẶT ĐỨNG</text>
<text x="381.5" y="258.5">SAU</text>
</g>
<g font-size="3.5">
<text x="162.6" y="44.1">+13.120</text>
<text x="270.6" y="44.1">+13.120</text>
<text x="89.4" y="51" transform="rotate(-90 89.4 51)">120</text>
<text x="197.4" y="51" transform="rotate(-90 197.4 51)">120</text>
<text x="305.4" y="51" transform="rotate(-90 305.4 51)">120</text>
<text x="89.4" y="61.6" transform="rotate(-90 89.4 61.6)">1800</text>
<text x="162.6" y="63.3">+11.200</text>
<text x="197.4" y="61.6" transform="rotate(-90 197.4 61.6)">1800</text>
<text x="270.6" y="63.3">+11.200</text>
<text x="305.4" y="61.6" transform="rotate(-90 305.4 61.6)">1800</text>
<text x="89.4" y="75.6" transform="rotate(-90 89.4 75.6)">1000</text>
<text x="162.6" y="73.3">+10.200</text>
<text x="197.4" y="75.6" transform="rotate(-90 197.4 75.6)">1000</text>
<text x="270.6" y="73.3">+10.200</text>
<text x="305.4" y="75.6" transform="rotate(-90 305.4 75.6)">1000</text>
<text x="89.4" y="97" transform="rotate(-90 89.4 97)">3300</text>
<text x="197.4" y="97" transform="rotate(-90 197.4 97)">3300</text>
<text x="305.4" y="97" transform="rotate(-90 305.4 97)">3300</text>
<text x="162.6" y="106.3">+6.900</text>
<text x="270.6" y="106.3">+6.900</text>
<text x="81.4" y="120.3" transform="rotate(-90 81.4 120.3)">13570</text>
<text x="189.4" y="120.3" transform="rotate(-90 189.4 120.3)">13570</text>
<text x="297.4" y="120.3" transform="rotate(-90 297.4 120.3)">13570</text>
<text x="89.4" y="130" transform="rotate(-90 89.4 130)">3300</text>
<text x="197.4" y="130" transform="rotate(-90 197.4 130)">3300</text>
<text x="305.4" y="130" transform="rotate(-90 305.4 130)">3300</text>
<text x="162.6" y="139.3">+3.600</text>
<text x="270.6" y="139.3">+3.600</text>
<text x="89.4" y="164.5" transform="rotate(-90 89.4 164.5)">3600</text>
<text x="197.4" y="164.5" transform="rotate(-90 197.4 164.5)">3600</text>
<text x="305.4" y="164.5" transform="rotate(-90 305.4 164.5)">3600</text>
<text x="162.6" y="175.3">±0.000</text>
<text x="162.6" y="179.9">-0.450</text>
<text x="270.6" y="175.3">±0.000</text>
<text x="270.6" y="179.9">-0.450</text>
<text x="89.4" y="183.8" transform="rotate(-90 89.4 183.8)">450</text>
<text x="197.4" y="183.8" transform="rotate(-90 197.4 183.8)">450</text>
<text x="305.4" y="183.8" transform="rotate(-90 305.4 183.8)">450</text>
<text x="123.6" y="194.3">4800</text>
<text x="231.6" y="194.3">4800</text>
</g>
<text font-size="3.4" x="369.3" y="152.6">CHỦ ĐẦU TƯ (MẪU)</text>
<g font-size="3.1">
<text x="368.9" y="190.1">KIẾN TRÚC, NỘI THẤT</text>
<text x="397.2" y="267.9">01</text>
<text x="22.2" y="284.8">GHI CHÚ:NHÀ THẦU THI CÔNG KIỂM TRA KÍCH THƯỚC THỰC TẾ, NẾU THẤY CÓ XUNG ĐỘT CẦN BÁO LẠI CHO THIẾT KẾ VÀ QUẢN LÝ KỸ THUẬT.</text>
<text x="391.2" y="285.9">03/11/2026</text>
</g>
<g font-size="2.8">
<text x="361.7" y="235.7">AutoCAD MCP</text>
<text x="361.7" y="243.7">...</text>
<text x="361.4" y="277.9">TKTC</text>
<text x="361.4" y="285.9">1:100</text>
</g>
<g font-size="2.2">
<text x="363.6" y="19.9">1</text>
<text x="363.6" y="23.9">2</text>
<text x="363.6" y="27.9">3</text>
<text x="363.6" y="31.9">4</text>
<text x="361.7" y="36.1">GHI CHÚ - Note:</text>
<text x="361.7" y="145.1">CHỦ ĐẦU TƯ - Client:</text>
<text x="361.7" y="167.1">DỰ ÁN - Project:</text>
<text x="378.1" y="181.6">Mẫu minh họa</text>
<text x="361.7" y="187.1">HẠNG MỤC - Item:</text>
<text x="361.7" y="196.1">TƯ VẤN THIẾT KẾ - Consultant:</text>
<text x="361.7" y="248.1">TÊN BẢN VẼ - Drawing name:</text>
</g>
<g font-size="2">
<text x="359.9" y="14.3">LẦN NỘP</text>
<text x="372.3" y="14.3">NỘI DUNG ĐIỀU CHỈNH</text>
<text x="399" y="14.3">NGÀY NỘP</text>
</g>
<g font-size="1.8">
<text x="361.7" y="215.7">CHỦ NHIỆM TK - Chief of Project</text>
<text x="361.7" y="223.7">CHỦ TRÌ TK - Chief of Division</text>
<text x="361.7" y="231.7">THIẾT KẾ - Designed by</text>
<text x="361.7" y="239.7">KIỂM TRA - Checked by</text>
<text x="361.4" y="263.5">SỐ HĐ - Contract No:</text>
<text x="388.9" y="263.5">PHIÊN BẢN - Version</text>
<text x="361.4" y="271.5">GIAI ĐOẠN - Phase:</text>
<text x="388.9" y="271.5">KÝ HIỆU BẢN VẼ - Drawing No</text>
<text x="361.4" y="281.5">TỶ LỆ - Scale:</text>
<text x="388.9" y="281.5">HOÀN THÀNH - Finish:</text>
</g>
</svg>
